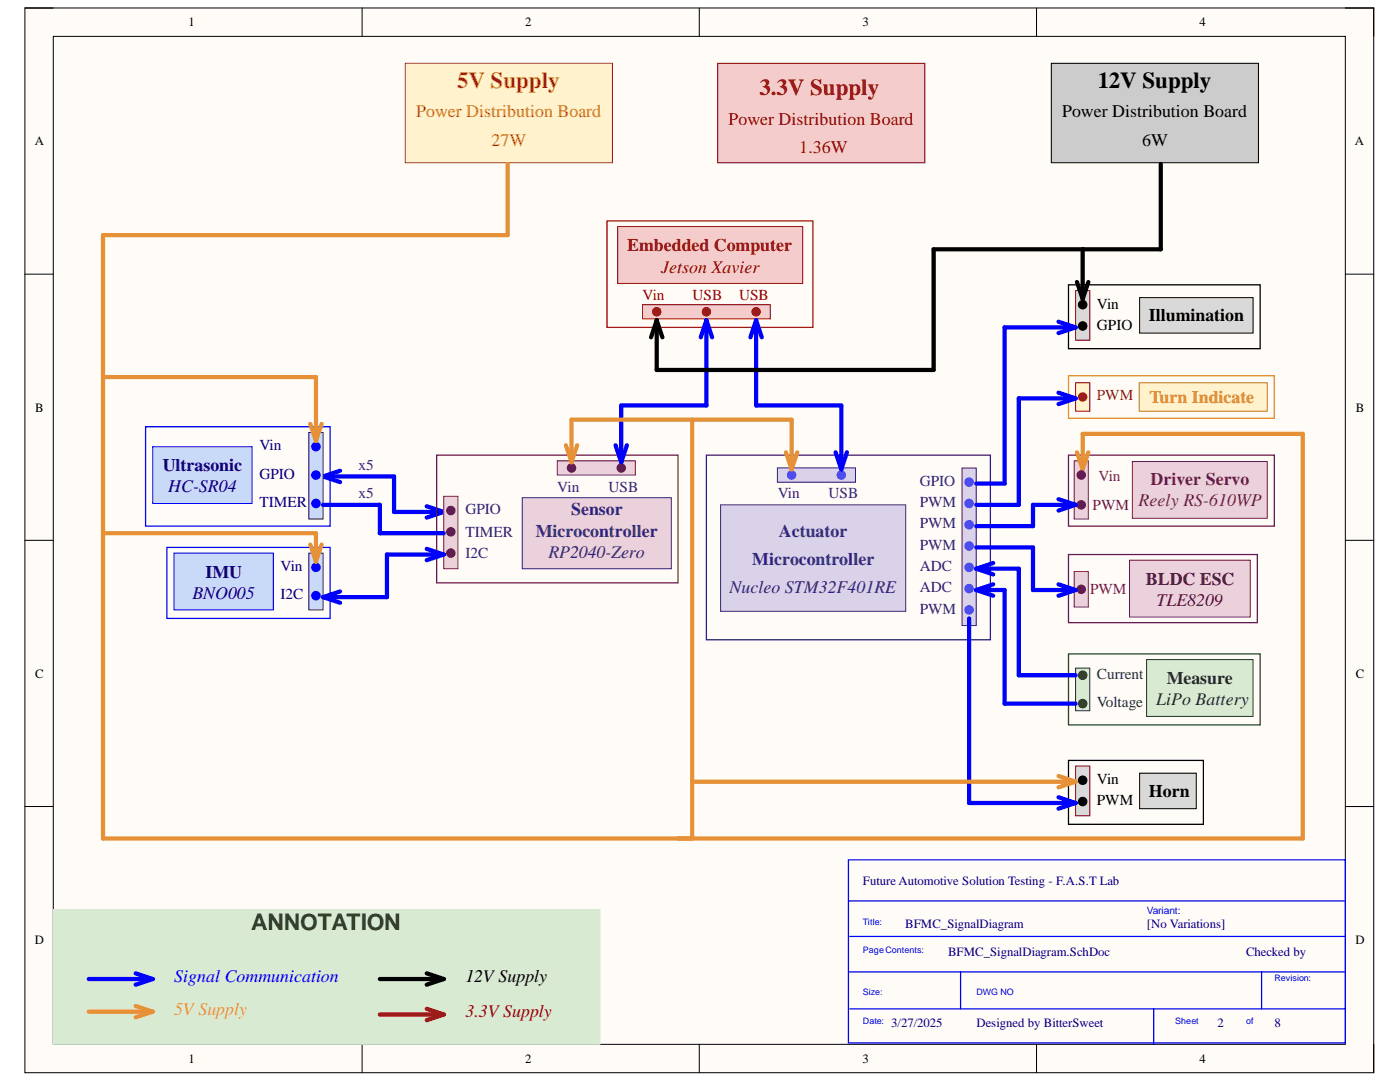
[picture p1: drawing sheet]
<svg xmlns="http://www.w3.org/2000/svg" width="279mm" height="216mm" viewBox="0 0 279 216" stroke-linecap="round" stroke-linejoin="round" font-family="sans-serif">
<path d="M5 1.6h269.2v212.5h-269.2z" fill-rule="evenodd" fill="#fffcf8"/>
<path d="M5 1.6h269.2v212.5h-269.2z" fill="none" stroke="#000" stroke-width=".2"/>
<path d="M10.6 7.3h257.9v201.1h-257.9z" fill-rule="evenodd" fill="#fffcf8"/>
<g fill="none" stroke="#000" stroke-width=".2">
<path d="M5 1.6h5.6M10.6 7.3h257.9v201.1h-257.9zM72.3 1.6v5.7M139.6 1.6v5.7M206.9 1.6v5.7M268.5 1.6h5.7v5.7M5 54.7h5.6M268.5 54.7h5.7M5 107.8h5.6M268.5 107.8h5.7M5 160.9h5.6M268.5 160.9h5.7"/>
<path d="M72.3 208.4v5.7M139.6 208.4v5.7M206.9 208.4v5.7M274.2 208.4v5.7"/>
</g>
<path d="M169.3 171.6h99.2v36.5h-99.2zM169.3 179.8h99.2M169.3 193.9h99.2M169.6 186.9h98.9M191.7 193.9v7.4M251.8 193.9v7.4M169.6 201.3h98.9M230.2 201.3v7.1" fill="none" stroke="#00f" stroke-width=".25"/>
<path d="M209.8 12.6h41.4v19.9h-41.4z" fill-rule="evenodd" fill="#ccc"/>
<path d="M209.8 12.6h41.4v19.9h-41.4z" fill="none" stroke="#000" stroke-width=".2"/>
<path d="M143.2 12.6h41.4v19.9h-41.4z" fill-rule="evenodd" fill="#f4cccc"/>
<path d="M143.2 12.6h41.4v19.9h-41.4z" fill="none" stroke="#600" stroke-width=".2"/>
<path d="M80.9 12.6h41.3v19.9h-41.3z" fill-rule="evenodd" fill="#fff2cc"/>
<path d="M80.9 12.6h41.3v19.9h-41.3z" fill="none" stroke="#7f6000" stroke-width=".2"/>
<path d="M227.4 59.4h22.7v7.1h-22.7z" fill-rule="evenodd" fill="#d9d9d9"/>
<path d="M227.4 59.4h22.7v7.1h-22.7z" fill="none" stroke="#000" stroke-width=".2"/>
<path d="M213.2 56.8h38.3v12.8h-38.3z" fill="none" stroke="#000" stroke-width=".25"/>
<path d="M214.7 58h2.8v9.9h-2.8z" fill-rule="evenodd" fill="#d9d9d9"/>
<path d="M214.7 58h2.8v9.9h-2.8z" fill="none" stroke="#800000" stroke-width=".2"/>
<g fill="#000">
<circle cx="216.1" cy="60.8" r=".85"/>
<circle cx="216.1" cy="65" r=".85"/>
</g>
<g fill="none" stroke="#000" stroke-width=".2">
<circle cx="216.1" cy="60.8" r=".85"/>
<circle cx="216.1" cy="65" r=".85"/>
</g>
<path d="M227.4 76.4h25.5v5.6h-25.5z" fill-rule="evenodd" fill="#fff2cc"/>
<path d="M227.4 76.4h25.5v5.6h-25.5z" fill="none" stroke="#bf9000" stroke-width=".2"/>
<path d="M213.2 75h41.1v8.5h-41.1z" fill="none" stroke="#bf9000" stroke-width=".25"/>
<path d="M214.7 76.4h2.8v5.6h-2.8z" fill-rule="evenodd" fill="#fff2cc"/>
<path d="M214.7 76.4h2.8v5.6h-2.8z" fill="none" stroke="#800000" stroke-width=".2"/>
<circle cx="216.1" cy="79.2" r=".85" fill="#7f6000"/>
<circle cx="216.1" cy="79.2" r=".85" fill="none" stroke="#7f6000" stroke-width=".2"/>
<path d="M213.2 130.5h38.3v14.2h-38.3z" fill="none" stroke="#274e13" stroke-width=".25"/>
<path d="M228.8 131.6h21.3v11.3h-21.3z" fill-rule="evenodd" fill="#d9ead3"/>
<path d="M228.8 131.6h21.3v11.3h-21.3z" fill="none" stroke="#274e13" stroke-width=".2"/>
<path d="M213.2 110.6h37.7v13.7h-37.7z" fill="none" stroke="#741b47" stroke-width=".25"/>
<path d="M225.4 111.8h24.1v11.3h-24.1z" fill-rule="evenodd" fill="#ead1dc"/>
<path d="M225.4 111.8h24.1v11.3h-24.1z" fill="none" stroke="#741b47" stroke-width=".2"/>
<path d="M214.4 114.1h2.8v7h-2.8z" fill-rule="evenodd" fill="#ead1dc"/>
<path d="M214.4 114.1h2.8v7h-2.8z" fill="none" stroke="#741b47" stroke-width=".2"/>
<circle cx="215.8" cy="117.6" r=".85" fill="#741b47"/>
<circle cx="215.8" cy="117.6" r=".85" fill="none" stroke="#741b47" stroke-width=".2"/>
<path d="M213.2 90.8h41.1v14.2h-41.1z" fill="none" stroke="#741b47" stroke-width=".25"/>
<path d="M226 92.1h26.9v11.3h-26.9z" fill-rule="evenodd" fill="#ead1dc"/>
<path d="M226 92.1h26.9v11.3h-26.9z" fill="none" stroke="#741b47" stroke-width=".2"/>
<path d="M214.4 92h2.8v11.6h-2.8z" fill-rule="evenodd" fill="#ead1dc"/>
<path d="M214.4 92h2.8v11.6h-2.8z" fill="none" stroke="#741b47" stroke-width=".2"/>
<circle cx="215.8" cy="100.7" r=".85" fill="#741b47"/>
<circle cx="215.8" cy="100.7" r=".85" fill="none" stroke="#741b47" stroke-width=".2"/>
<path d="M121.1 44.1h41.1v21.2h-41.1z" fill="none" stroke="#c00" stroke-width=".25"/>
<path d="M123.3 45.2h36.9v11.3h-36.9z" fill-rule="evenodd" fill="#f4cccc"/>
<path d="M123.3 45.2h36.9v11.3h-36.9z" fill="none" stroke="#900" stroke-width=".2"/>
<path d="M128.2 60.8h25.5v2.8h-25.5z" fill-rule="evenodd" fill="#f4cccc"/>
<path d="M128.2 60.8h25.5v2.8h-25.5z" fill="none" stroke="#900" stroke-width=".2"/>
<circle cx="141" cy="62.2" r=".85" fill="#c00"/>
<circle cx="141" cy="62.2" r=".85" fill="none" stroke="#c00" stroke-width=".2"/>
<circle cx="131.1" cy="62.2" r=".85" fill="#c00"/>
<circle cx="131.1" cy="62.2" r=".85" fill="none" stroke="#c00" stroke-width=".2"/>
<circle cx="150.9" cy="62.2" r=".85" fill="#c00"/>
<circle cx="150.9" cy="62.2" r=".85" fill="none" stroke="#c00" stroke-width=".2"/>
<path d="M143.8 100.7h37v21.3h-37z" fill-rule="evenodd" fill="#d9d2e9"/>
<path d="M143.8 100.7h37v21.3h-37z" fill="none" stroke="#351c75" stroke-width=".2"/>
<path d="M155.1 93.4h15.6v2.8h-15.6z" fill-rule="evenodd" fill="#d9d2e9"/>
<path d="M155.1 93.4h15.6v2.8h-15.6z" fill="none" stroke="#351c75" stroke-width=".2"/>
<circle cx="167.9" cy="94.8" r=".85" fill="#90f"/>
<circle cx="167.9" cy="94.8" r=".85" fill="none" stroke="#90f" stroke-width=".2"/>
<circle cx="158" cy="94.8" r=".85" fill="#90f"/>
<circle cx="158" cy="94.8" r=".85" fill="none" stroke="#90f" stroke-width=".2"/>
<path d="M192 93.4h2.8v31.4h-2.8z" fill-rule="evenodd" fill="#d9d2e9"/>
<path d="M192 93.4h2.8v31.4h-2.8z" fill="none" stroke="#351c75" stroke-width=".2"/>
<circle cx="193.4" cy="100.5" r=".85" fill="#90f"/>
<circle cx="193.4" cy="100.5" r=".85" fill="none" stroke="#90f" stroke-width=".2"/>
<circle cx="193.4" cy="104.7" r=".85" fill="#90f"/>
<circle cx="193.4" cy="104.7" r=".85" fill="none" stroke="#90f" stroke-width=".2"/>
<path d="M141 90.8h56.7v36.9h-56.7z" fill="none" stroke="#351c75" stroke-width=".25"/>
<path d="M10.6 181.5h109.1v26.9h-109.1z" fill-rule="evenodd" fill="#d9ead3"/>
<path d="M10.6 181.5h109.1v26.9h-109.1z" fill="none" stroke="#d9ead3" stroke-width=".2"/>
<path d="M64.5 95.1h14.1v7.1h10M64.5 95.1l3.4 1.1M67.9 93.9l-3.4 1.2M85.2 101l3.4 1.2M88.6 102.2l-3.4 1.1M17.7 195.4h12.8M27.1 194.2l3.4 1.2M30.5 195.4l-3.4 1.1" fill="none" stroke="#00f" stroke-width=".85"/>
<path d="M101.3 32.8v14.1h-80.7v120.4h239.4v-80.7h-43.9v7.1M214.9 90.3l1.2 3.4M217.2 90.3l-1.1 3.4M17.7 201.9h12.8M27.1 200.7l3.4 1.2M30.5 201.9l-3.4 1.1" fill="none" stroke="#e69138" stroke-width=".85"/>
<path d="M75.8 202.4h12.8M85.2 201.3l3.4 1.1M88.6 202.4l-3.4 1.2" fill="none" stroke="#c00" stroke-width=".85"/>
<path d="M231.7 32.8v16.9h-15.6v10M214.9 56.3l1.2 3.4M217.2 56.3l-1.1 3.4M75.8 195.4h12.8M85.2 194.2l3.4 1.2M88.6 195.4l-3.4 1.1" fill="none" stroke="#000" stroke-width=".85"/>
<path d="M214.7 133.3h2.8v8.5h-2.8z" fill-rule="evenodd" fill="#d9ead3"/>
<path d="M214.7 133.3h2.8v8.5h-2.8z" fill="none" stroke="#0c343d" stroke-width=".2"/>
<circle cx="216.1" cy="140.4" r=".85" fill="#274e13"/>
<circle cx="216.1" cy="140.4" r=".85" fill="none" stroke="#274e13" stroke-width=".2"/>
<circle cx="215.8" cy="94.8" r=".85" fill="#741b47"/>
<circle cx="215.8" cy="94.8" r=".85" fill="none" stroke="#741b47" stroke-width=".2"/>
<path d="M29.1 85.2h36.8v19.8h-36.8z" fill="none" stroke="#00f" stroke-width=".25"/>
<path d="M30.5 89.1h19.8v11.4h-19.8z" fill-rule="evenodd" fill="#c9daf8"/>
<path d="M30.5 89.1h19.8v11.4h-19.8z" fill="none" stroke="#00f" stroke-width=".2"/>
<path d="M61.6 86.3h2.9v17.3h-2.9z" fill-rule="evenodd" fill="#c9daf8"/>
<path d="M61.6 86.3h2.9v17.3h-2.9z" fill="none" stroke="#073763" stroke-width=".2"/>
<circle cx="63.1" cy="94.8" r=".85" fill="#00f"/>
<circle cx="63.1" cy="94.8" r=".85" fill="none" stroke="#00f" stroke-width=".2"/>
<circle cx="63.1" cy="89.1" r=".85" fill="#00f"/>
<circle cx="63.1" cy="89.1" r=".85" fill="none" stroke="#00f" stroke-width=".2"/>
<circle cx="193.4" cy="96.2" r=".85" fill="#90f"/>
<circle cx="193.4" cy="96.2" r=".85" fill="none" stroke="#90f" stroke-width=".2"/>
<path d="M33.3 109.2h32.6v14.2h-32.6z" fill="none" stroke="#00f" stroke-width=".25"/>
<path d="M34.7 110.4h19.9v11.3h-19.9z" fill-rule="evenodd" fill="#c9daf8"/>
<path d="M34.7 110.4h19.9v11.3h-19.9z" fill="none" stroke="#00f" stroke-width=".2"/>
<path d="M61.6 110.4h2.9v11.3h-2.9z" fill-rule="evenodd" fill="#c9daf8"/>
<path d="M61.6 110.4h2.9v11.3h-2.9z" fill="none" stroke="#073763" stroke-width=".2"/>
<circle cx="63.1" cy="118.9" r=".85" fill="#00f"/>
<circle cx="63.1" cy="118.9" r=".85" fill="none" stroke="#00f" stroke-width=".2"/>
<circle cx="63.1" cy="113.2" r=".85" fill="#00f"/>
<circle cx="63.1" cy="113.2" r=".85" fill="none" stroke="#00f" stroke-width=".2"/>
<circle cx="193.4" cy="109" r=".85" fill="#90f"/>
<circle cx="193.4" cy="109" r=".85" fill="none" stroke="#90f" stroke-width=".2"/>
<circle cx="193.4" cy="113.2" r=".85" fill="#90f"/>
<circle cx="193.4" cy="113.2" r=".85" fill="none" stroke="#90f" stroke-width=".2"/>
<circle cx="193.4" cy="117.5" r=".85" fill="#90f"/>
<circle cx="193.4" cy="117.5" r=".85" fill="none" stroke="#90f" stroke-width=".2"/>
<circle cx="216.1" cy="134.7" r=".85" fill="#274e13"/>
<circle cx="216.1" cy="134.7" r=".85" fill="none" stroke="#274e13" stroke-width=".2"/>
<path d="M104.2 99.3h29.8v14.2h-29.8z" fill-rule="evenodd" fill="#ead1dc"/>
<path d="M104.2 99.3h29.8v14.2h-29.8z" fill="none" stroke="#351c75" stroke-width=".2"/>
<path d="M111.2 92h15.6v2.8h-15.6z" fill-rule="evenodd" fill="#ead1dc"/>
<path d="M111.2 92h15.6v2.8h-15.6z" fill="none" stroke="#741b47" stroke-width=".2"/>
<circle cx="124" cy="93.4" r=".85" fill="#741b47"/>
<circle cx="124" cy="93.4" r=".85" fill="none" stroke="#741b47" stroke-width=".2"/>
<circle cx="114.1" cy="93.4" r=".85" fill="#741b47"/>
<circle cx="114.1" cy="93.4" r=".85" fill="none" stroke="#741b47" stroke-width=".2"/>
<path d="M88.6 99h2.8v14.5h-2.8z" fill-rule="evenodd" fill="#ead1dc"/>
<path d="M88.6 99h2.8v14.5h-2.8z" fill="none" stroke="#741b47" stroke-width=".2"/>
<circle cx="90" cy="106.1" r=".85" fill="#741b47"/>
<circle cx="90" cy="106.1" r=".85" fill="none" stroke="#741b47" stroke-width=".2"/>
<circle cx="90" cy="110.4" r=".85" fill="#741b47"/>
<circle cx="90" cy="110.4" r=".85" fill="none" stroke="#741b47" stroke-width=".2"/>
<path d="M87.1 90.8h48.2v25.5h-48.2z" fill="none" stroke="#741b47" stroke-width=".25"/>
<circle cx="90" cy="101.9" r=".85" fill="#741b47"/>
<circle cx="90" cy="101.9" r=".85" fill="none" stroke="#741b47" stroke-width=".2"/>
<circle cx="63.1" cy="100.5" r=".85" fill="#00f"/>
<circle cx="63.1" cy="100.5" r=".85" fill="none" stroke="#00f" stroke-width=".2"/>
<g fill="none" stroke="#00f" stroke-width=".85">
<path d="M141 63.9v17h-17v11.3M141 63.9l-1.2 3.4M141 63.9l1.1 3.4M150.9 63.9v17h17v12.8M150.9 63.9l-1.1 3.4M150.9 63.9l1.1 3.4M211.3 64.2l3.4 1.1M211.3 78.4l3.4 1.1M214.7 79.5h-11.4v21.2h-8.5M214.7 65.3h-14.2v31.2h-5.7M214.7 65.3l-3.4 1.2M214.7 79.5l-3.4 1.1"/>
<path d="M122.8 88.8l1.2 3.4M125.1 88.8l-1.1 3.4M166.8 90.3l1.1 3.4M169 90.3l-1.1 3.4M211.3 99.6l3.4 1.1M64.5 100.7h11.3v5.7h12.8M64.5 119.2l3.4 1.1M67.9 118l-3.4 1.2M85.2 109.5l3.4 1.1M88.6 110.6h-11.4v8.6h-12.7M88.6 110.6l-3.4 1.2M194.8 117.7h5.7v22.7h14.2"/>
<path d="M194.8 113.5h8.5v21.2h11.4M194.8 109.2h11.4v8.5h8.5M194.8 113.5l3.4 1.1M194.8 117.7l3.4 1.2M198.2 112.4l-3.4 1.1M198.2 116.6l-3.4 1.1M211.3 116.6l3.4 1.1M214.7 100.7h-8.5v4.3h-11.4M214.7 100.7l-3.4 1.2M214.7 117.7l-3.4 1.2"/>
</g>
<path d="M20.6 75.2h42.5v12.8M61.9 84.6l1.2 3.4M64.2 84.6l-1.1 3.4M112.9 88.8l1.2 3.4M114.1 92.2v-8.5h43.9v10M115.2 88.8l-1.1 3.4M138.1 83.7v83.6h-2.8M156.8 90.3l1.2 3.4M159.1 90.3l-1.1 3.4M20.6 106.4h42.5v5.7M61.9 108.7l1.2 3.4M64.2 108.7l-1.1 3.4" fill="none" stroke="#e69138" stroke-width=".85"/>
<path d="M216.1 49.7h-29.8v24.1h-55.2v-9.9M131.1 63.9l-1.2 3.4M131.1 63.9l1.1 3.4" fill="none" stroke="#000" stroke-width=".85"/>
<path d="M227.4 154.3h11.3v7.1h-11.3z" fill-rule="evenodd" fill="#d9d9d9"/>
<path d="M227.4 154.3h11.3v7.1h-11.3z" fill="none" stroke="#000" stroke-width=".2"/>
<path d="M213.2 151.7h27v12.8h-27z" fill="none" stroke="#000" stroke-width=".25"/>
<path d="M214.7 152.9h2.8v9.9h-2.8z" fill-rule="evenodd" fill="#d9d9d9"/>
<path d="M214.7 152.9h2.8v9.9h-2.8z" fill="none" stroke="#800000" stroke-width=".2"/>
<g fill="#000">
<circle cx="216.1" cy="159.9" r=".85"/>
<circle cx="216.1" cy="155.7" r=".85"/>
</g>
<g fill="none" stroke="#000" stroke-width=".2">
<circle cx="216.1" cy="159.9" r=".85"/>
<circle cx="216.1" cy="155.7" r=".85"/>
</g>
<circle cx="193.4" cy="121.7" r=".85" fill="#90f"/>
<circle cx="193.4" cy="121.7" r=".85" fill="none" stroke="#90f" stroke-width=".2"/>
<path d="M193.4 123.4v36.8h21.3M211.3 159.1l3.4 1.1M214.7 160.2l-3.4 1.2" fill="none" stroke="#00f" stroke-width=".85"/>
<path d="M138.1 156h76.6M211.3 154.8l3.4 1.2M214.7 156l-3.4 1.1" fill="none" stroke="#e69138" stroke-width=".85"/>
<text font-size="4.6" fill="#b45f06" x="91.3" y="17.6">5V Supply</text>
<text font-size="4.6" x="219.1" y="17.6">12V Supply</text>
<text font-size="4.6" fill="#900" x="151.6" y="18.9">3.3V Supply</text>
<text font-size="4.6" fill="#274e13" x="50.2" y="185.6">ANNOTATION</text>
<g font-size="3.6" fill="#b45f06">
<text x="83.1" y="23.4">Power Distribution Board</text>
<text x="98.1" y="29.1">27W</text>
</g>
<g font-size="3.6">
<text x="212" y="23.4">Power Distribution Board</text>
<text x="227.9" y="29.1">6W</text>
<text x="229.3" y="64.1">Illumination</text>
<text x="229.3" y="159">Horn</text>
<text x="92.9" y="196">12V Supply</text>
</g>
<g font-size="3.6" fill="#900">
<text x="145.4" y="24.9">Power Distribution Board</text>
<text x="159.5" y="30.5">1.36W</text>
<text x="125.2" y="50.1">Embedded Computer</text>
<text x="131.9" y="54.4">Jetson Xavier</text>
<text x="92.9" y="203">3.3V Supply</text>
</g>
<text font-size="3.6" fill="#bf9000" x="229.4" y="80.4">Turn Indicate</text>
<g font-size="3.6" fill="#000080">
<text x="32.5" y="94">Ultrasonic</text>
<text x="33.6" y="98.3">HC-SR04</text>
<text x="38.4" y="119.5">BNO005</text>
<text x="41" y="115.3">IMU</text>
</g>
<g font-size="3.6" fill="#741b47">
<text x="227.2" y="101.1">Reely RS-610WP</text>
<text x="229.6" y="96.8">Driver Servo</text>
</g>
<g font-size="3.6" fill="#351c75">
<text x="106.9" y="107.1">Microcontroller</text>
<text x="114" y="102.7">Sensor</text>
<text x="155.5" y="107.1">Actuator</text>
<text x="109.4" y="111.3">RP2040-Zero</text>
<text x="150.1" y="112.7">Microcontroller</text>
<text x="145.6" y="118.4">Nucleo STM32F401RE</text>
</g>
<g font-size="3.6" fill="#4c1130">
<text x="228.7" y="116.7">BLDC ESC</text>
<text x="230.8" y="120.9">TLE8209</text>
</g>
<g font-size="3.6" fill="#0c343d">
<text x="232.9" y="136.5">Measure</text>
<text x="230.7" y="140.7">LiPo Battery</text>
</g>
<text font-size="3.6" fill="#00f" x="34.8" y="196">Signal Communication</text>
<text font-size="3.6" fill="#e69138" x="34.8" y="202.5">5V Supply</text>
<g font-size="3" fill="#900">
<text x="128.2" y="59.8">Vin</text>
<text x="138.2" y="59.8">USB</text>
<text x="147.5" y="59.8">USB</text>
</g>
<g font-size="3">
<text x="218.9" y="61.6">Vin</text>
<text x="218.9" y="65.8">GPIO</text>
<text x="218.9" y="156.4">Vin</text>
<text x="218.9" y="160.7">PWM</text>
</g>
<text font-size="3" fill="#783f04" x="218.9" y="79.9">PWM</text>
<g font-size="3" fill="#000080">
<text x="51.8" y="89.9">Vin</text>
<text x="51.8" y="95.6">GPIO</text>
<text x="51.8" y="101.2">TIMER</text>
<text x="56" y="113.9">Vin</text>
<text x="56" y="119.6">I2C</text>
</g>
<g font-size="3" fill="#351c75">
<text x="71.6" y="93.8">x5</text>
<text x="71.6" y="99.4">x5</text>
<text x="111.2" y="98.1">Vin</text>
<text x="121.5" y="98.1">USB</text>
<text x="155.2" y="99.4">Vin</text>
<text x="165.4" y="99.4">USB</text>
<text x="183.5" y="101.2">PWM</text>
<text x="183.5" y="96.9">GPIO</text>
<text x="92.9" y="107.1">TIMER</text>
<text x="92.9" y="102.6">GPIO</text>
<text x="183.5" y="105.4">PWM</text>
<text x="92.9" y="111.4">I2C</text>
<text x="183.5" y="109.7">PWM</text>
<text x="183.5" y="113.9">ADC</text>
<text x="183.5" y="118.2">ADC</text>
<text x="183.5" y="122.4">PWM</text>
</g>
<g font-size="3" fill="#741b47">
<text x="218.1" y="101.7">PWM</text>
<text x="219.2" y="96.1">Vin</text>
<text x="217.5" y="118.5">PWM</text>
</g>
<g font-size="3" fill="#0c343d">
<text x="218.9" y="135.5">Current</text>
<text x="218.9" y="141.1">Voltage</text>
</g>
<g font-size="2.5">
<text x="37.6" y="5.2">1</text>
<text x="104.8" y="5.2">2</text>
<text x="172.1" y="5.2">3</text>
<text x="239.4" y="5.2">4</text>
<text x="6.9" y="29">A</text>
<text x="270.4" y="29">A</text>
<text x="7" y="82.1">B</text>
<text x="270.6" y="82.1">B</text>
<text x="7" y="135.2">C</text>
<text x="270.6" y="135.2">C</text>
<text x="6.9" y="188.3">D</text>
<text x="270.5" y="188.3">D</text>
<text x="37.6" y="212.1">1</text>
<text x="104.8" y="212.1">2</text>
<text x="172.1" y="212.1">3</text>
<text x="239.4" y="212.1">4</text>
</g>
<g font-size="2.5" fill="#000080">
<text x="172.2" y="176.6">Future Automotive Solution Testing - F.A.S.T Lab</text>
<text x="180.7" y="185.2">BFMC_SignalDiagram</text>
<text x="228.9" y="185.2">[No Variations]</text>
<text x="189.2" y="190.9">BFMC_SignalDiagram.SchDoc</text>
<text x="248.7" y="190.9">Checked by</text>
<text x="177.9" y="205">3/27/2025</text>
<text x="194.9" y="205">Designed by BitterSweet</text>
<text x="243" y="205">2</text>
<text x="254.3" y="205">8</text>
</g>
<text font-size="2" fill="#00f" x="228.9" y="182.4">Variant:</text>
<g font-size="1.8" fill="#00f">
<text x="172.2" y="184.5">Title:</text>
<text x="172.2" y="190.2">PageContents:</text>
<text x="254.3" y="195.8">Revision:</text>
<text x="172.2" y="198.6">Size:</text>
<text x="194.9" y="198.6">DWG NO</text>
<text x="172.2" y="204.3">Date:</text>
<text x="234.5" y="204.3">Sheet</text>
<text x="248.7" y="204.3">of</text>
</g>
</svg>
